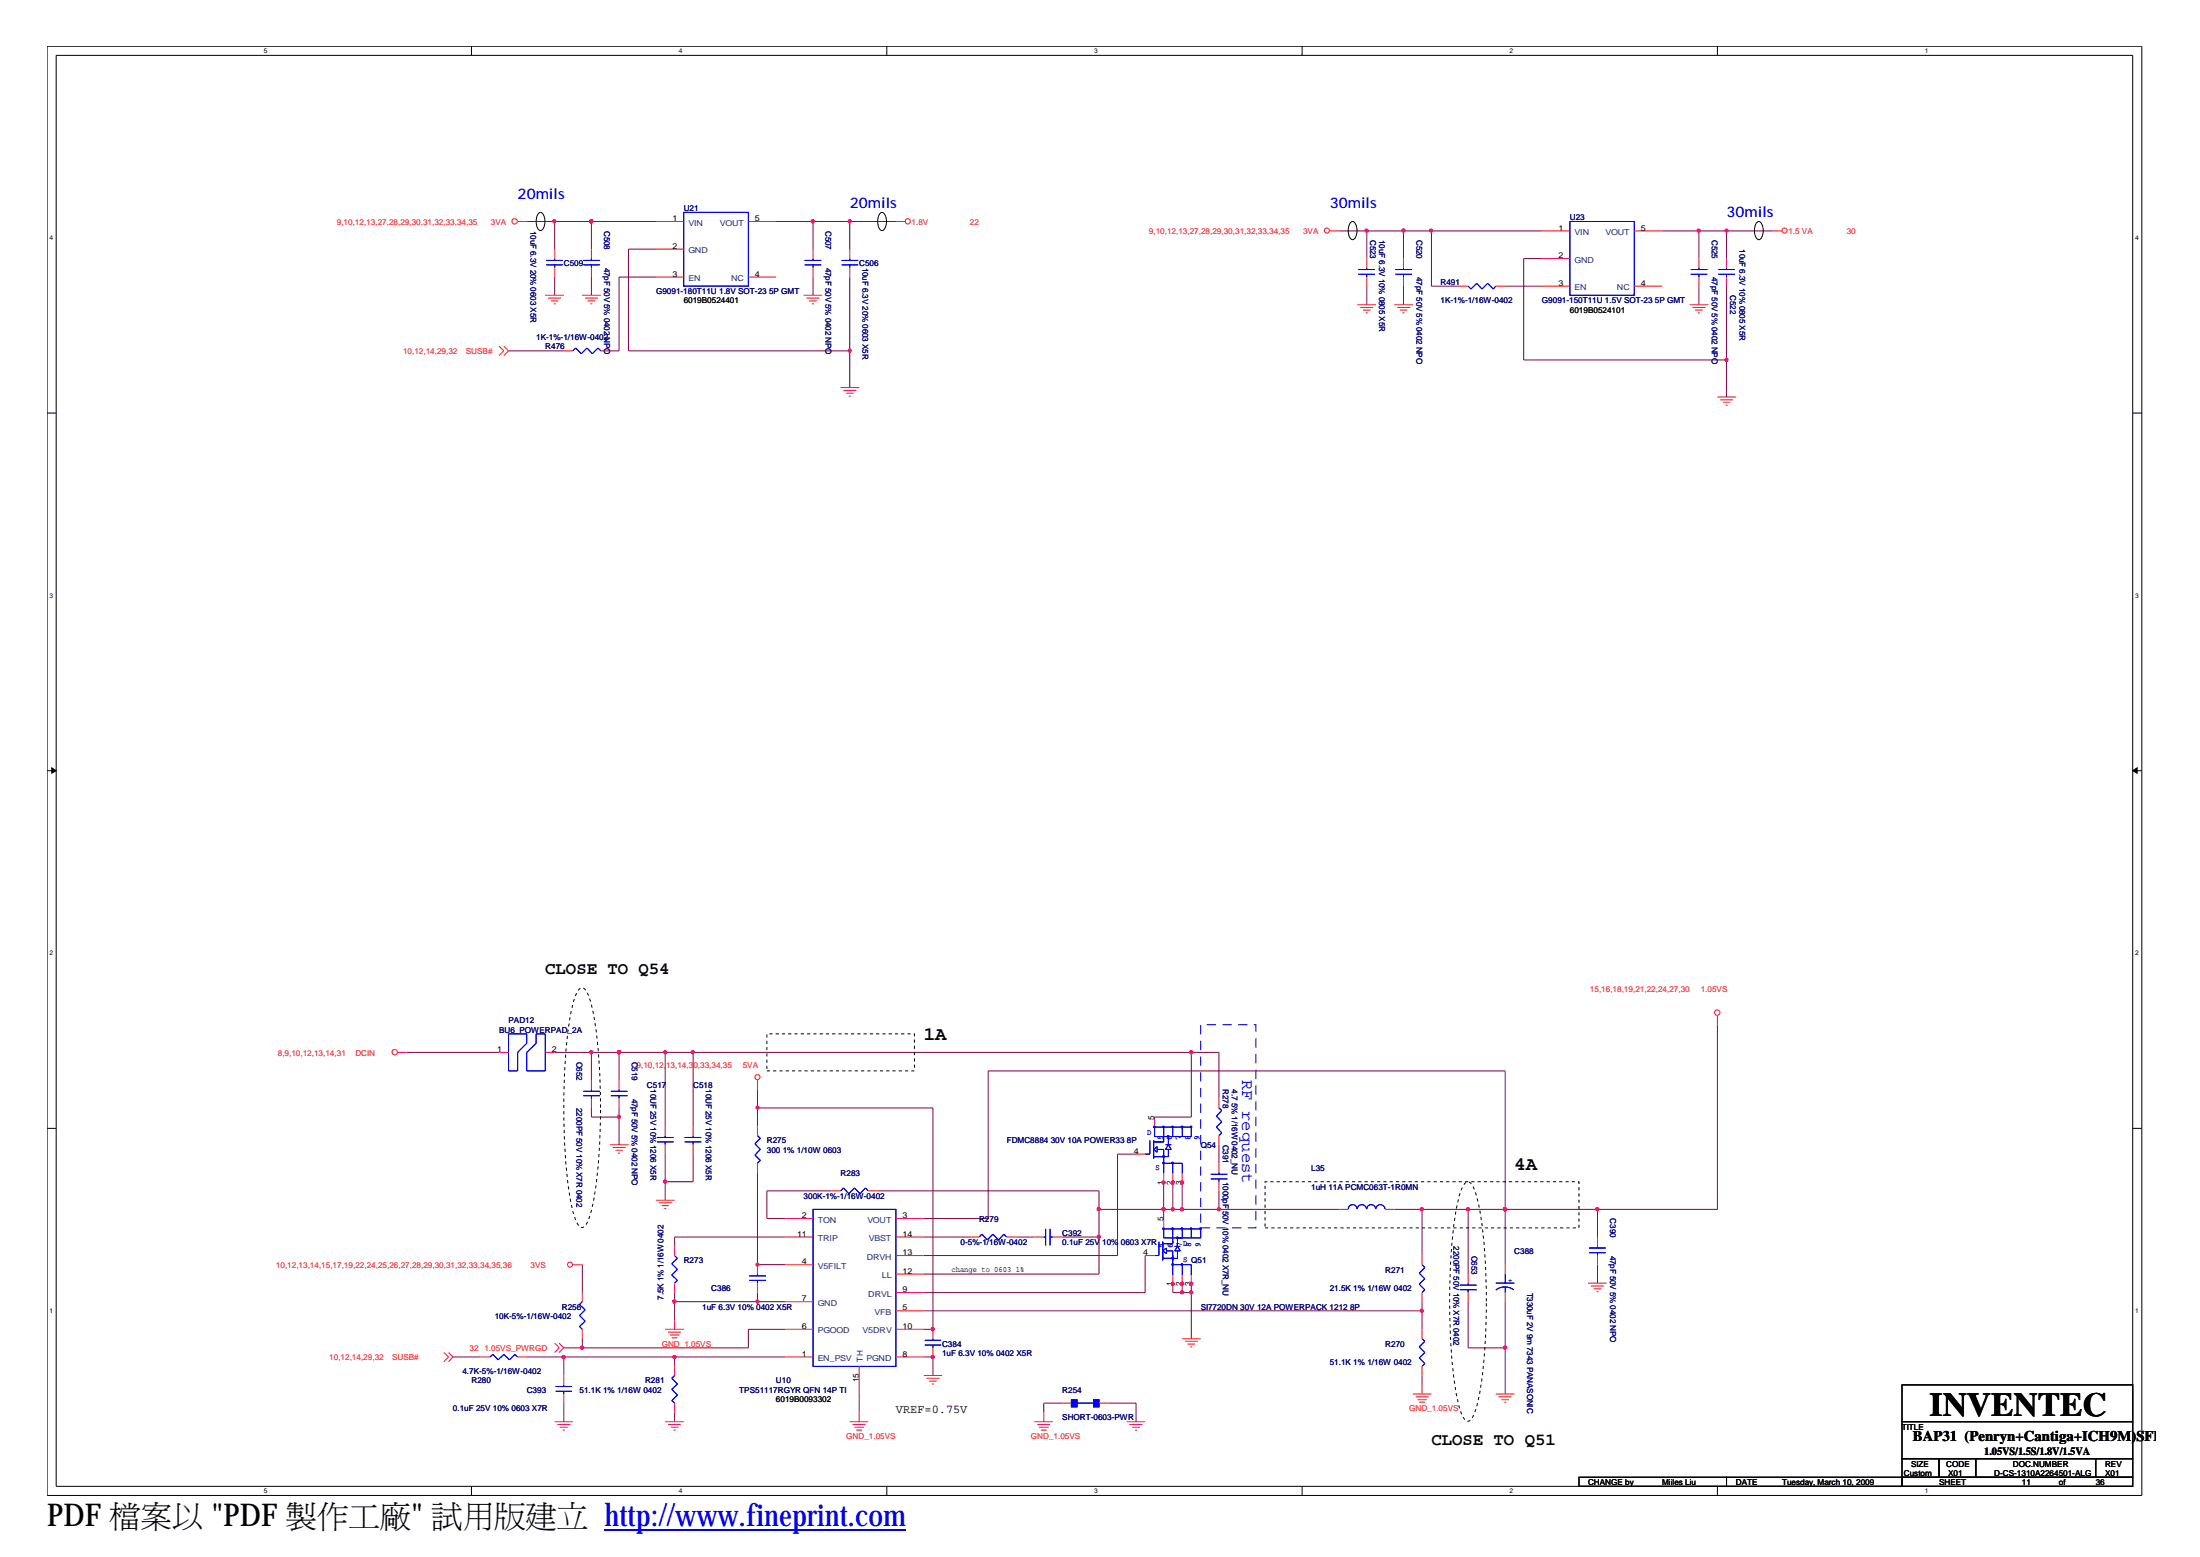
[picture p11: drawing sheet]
<svg xmlns="http://www.w3.org/2000/svg" width="297mm" height="210mm" viewBox="0 0 297 210" stroke-linecap="round" stroke-linejoin="round" font-family="sans-serif">
<g fill="none" stroke="#000" stroke-width=".13">
<path d="M6.3 6.2h282.5v195.4h-282.5zM7.6 7.5h280v192.9h-280zM63.6 6.2v1.3M119.6 6.2v1.3M175.6 6.2v1.3M231.6 6.2v1.3M72.7 28.7l.2-.1a1.15 1.15 0 0 1 .6 1.3 1.15 1.15 0 0 1-.6 1.2 1.09 1.09 0 0 1-.6-1.2l.1-.5zM118.7 28.7l.3-.1a1.15 1.15 0 0 1 .5 1.3 1.15 1.15 0 0 1-.5 1.2 1.09 1.09 0 0 1-.6-1.2v-.5zM182.2 30l.2-.1a1.15 1.15 0 0 1 .6 1.2 1.15 1.15 0 0 1-.6 1.2 1.09 1.09 0 0 1-.6-1.2l.1-.5zM237 30l.2-.1a1.15 1.15 0 0 1 .6 1.2 1.15 1.15 0 0 1-.6 1.2 1.09 1.09 0 0 1-.6-1.2v-.5zM6.3 55.7h1.3M287.6 55.7h1.2"/>
<path d="M6.3 103.9h1.3M287.6 103.9h1.2M6.3 152.1h1.3M287.6 152.1h1.2M212.9 199.2h19.9v1.2h-19.9zM232.8 199.2h23.7v1.2h-23.7zM256.5 186.7h31.1v5h-31.1zM256.5 196.7h5v2.5h-5zM256.5 199.2h31.1v1.2h-31.1zM256.5 191.7h31.1v5h-31.1zM261.5 196.7h4.9v2.5h-4.9zM266.4 196.7h16.2v2.5h-16.2z"/>
<path d="M282.6 196.7h5v2.5h-5zM63.6 200.4v1.2M119.6 200.4v1.2M175.6 200.4v1.2M231.6 200.4v1.2"/>
</g>
<g fill="#000" stroke="#000" stroke-width=".13">
<path d="M7 103.5l.6 .4-.6 .3z" fill-rule="evenodd"/>
<path d="M287.6 103.9l.6-.4v.7z" fill-rule="evenodd"/>
</g>
<g fill="none" stroke="#800040" stroke-width=".13">
<path d="M71 29.9h17.5M74.8 29.9v3.7M74.8 37.4v2.4M79.8 29.9v3.7M79.8 37.4v2.4M88.5 37.4h-5v9.9h-1.2M88.5 33.6h-3.7v13.7h29.8M104.6 29.9h16.2M109.6 29.9v3.7M109.6 37.4v2.4M114.6 29.9v3.7M114.6 37.4v14.9"/>
<path d="M180.6 31.1h27.3M184.3 31.1v3.8M184.3 38.6v2.5M189.3 31.1v3.8M189.3 38.6v2.5M193 31.1v7.5h3.8M203 38.6h4.9M207.9 34.9h-2.4v13.6h27.3M224.2 31.1h14.9M229.1 31.1v3.8M229.1 38.6v2.5M232.8 31.1v3.8"/>
<path d="M232.8 38.6v14.9M68.6 47.3h7.4M231.6 138.1v24.9h-43.6M54.9 141.9h12.4M74.8 141.9h89.6v6.2M79.8 149.4v1.2h3.7M79.8 141.9v3.7M83.5 141.9v3.7M83.5 149.4v4.9M89.7 141.9v9.9M89.7 155.6v6.2M93.5 141.9v9.9"/>
<path d="M93.5 155.6v3.7h-3.8M102.2 149.4h23.6v29.8h-1.2M102.2 146.9v4.9M102.2 158v12.5h3.7M153.2 155.6h-2.5v13.7h-26.1M156.9 159.3v5M158.2 159.3v3.7M159.4 159.3v3.7M160.7 141.9v8.7h-5M164.4 154.3v2.5M78.5 170.5v3.8M91 174.3v3.7"/>
<path d="M91 175.5h14.9M102.2 174.3v1.2M105.9 166.8h-14.9v1.2M105.9 179.2h-5v2.5h-24.9M112.1 160.5h-8.7v3.8h2.5M118.4 160.5h29.8v11.3h-23.6M124.6 176.7h67.2M124.6 166.8h6.2M124.6 164.3h8.7v-19.9h69.7v26.1M137 166.8h2.5M143.3 166.8h4.9M148.2 163h32.4"/>
<path d="M154.4 169.3v5h-29.8M158.2 173v1.3h2.5M159.4 173v1.3M160.7 173v7.5M164.4 160.5v2.5M191.8 163v6.3M191.8 175.5v3.7M198 175.5v6.2h5M198 163v8.8M203 175.5v12.4M215.4 163v3.8M215.4 170.5v2.5"/>
<path d="M61.1 182.9h3.7M71 182.9h34.9M76 182.9v2.5M76 189.2v2.5M78.5 180.5v1.2M91 182.9v1.3M91 190.4v1.3M115.9 187.9v2.5M124.6 182.9h1.2v2.5M143.3 189.2h-2.5v1.2M149.5 189.2h3.7v2.5M191.8 185.4v1.3"/>
</g>
<g fill="#f0f" stroke="#f0f" stroke-width=".13">
<path d="M79.6 29.7h.3l.1 .1-.1 .2-.2 .1-.1-.1z" fill-rule="evenodd"/>
<path d="M114.4 29.7h.3l.1 .1-.1 .2-.1 .1-.2-.1z" fill-rule="evenodd"/>
<path d="M160.5 174.1h.3l.1 .1-.1 .2h-.2h-.1z" fill-rule="evenodd"/>
<path d="M156.7 162.8h.4v.2v.2l-.2 .1-.2-.1z" fill-rule="evenodd"/>
<path d="M158 162.8h.3l.1 .2-.1 .2-.1 .1-.2-.1z" fill-rule="evenodd"/>
<path d="M90.8 182.8h.3l.1 .1-.1 .2h-.2h-.1z" fill-rule="evenodd"/>
<path d="M191.6 162.8h.3l.1 .2-.1 .2-.2 .1-.1-.1z" fill-rule="evenodd"/>
<path d="M125.6 182.8h.3l.1 .1-.1 .2h-.1h-.2z" fill-rule="evenodd"/>
<path d="M75.8 182.8h.4v.1v.2h-.2h-.2z" fill-rule="evenodd"/>
<path d="M148 166.6h.3l.1 .1-.1 .2-.1 .1-.2-.1z" fill-rule="evenodd"/>
<path d="M102 149.2h.3l.1 .1-.1 .2h-.1h-.2z" fill-rule="evenodd"/>
<path d="M102 170.3h.3l.1 .2-.1 .1-.1 .1-.2-.1z" fill-rule="evenodd"/>
<path d="M102 175.3h.3l.1 .1-.1 .2-.1 .1-.2-.1z" fill-rule="evenodd"/>
<path d="M191.6 176.6h.3l.1 .1-.1 .2h-.2h-.1z" fill-rule="evenodd"/>
<path d="M125.6 179h.3l.1 .2-.1 .1-.1 .1-.2-.1z" fill-rule="evenodd"/>
<path d="M160.5 141.7h.3l.1 .1-.1 .2-.2 .1-.1-.1z" fill-rule="evenodd"/>
<path d="M93.3 141.7h.3v.1v.2l-.2 .1-.1-.1z" fill-rule="evenodd"/>
<path d="M202.8 162.8h.3l.1 .2-.1 .2-.2 .1-.1-.1z" fill-rule="evenodd"/>
<path d="M148 162.8h.3l.1 .2-.1 .2-.1 .1-.2-.1z" fill-rule="evenodd"/>
<path d="M90.8 175.3h.3l.1 .1-.1 .2-.2 .1-.1-.1z" fill-rule="evenodd"/>
<path d="M89.6 141.7h.2l.1 .1-.1 .2-.1 .1-.1-.1z" fill-rule="evenodd"/>
<path d="M78.3 181.5h.4v.2v.1l-.2 .1-.2-.1z" fill-rule="evenodd"/>
<path d="M232.7 30.9h.3v.2v.1l-.2 .1-.1-.1z" fill-rule="evenodd"/>
<path d="M192.8 30.9h.3l.1 .2-.1 .1-.1 .1-.2-.1z" fill-rule="evenodd"/>
<path d="M189.1 30.9h.3l.1 .2-.1 .1-.1 .1-.2-.1z" fill-rule="evenodd"/>
<path d="M232.7 48.3h.3v.2v.2h-.2h-.1z" fill-rule="evenodd"/>
<path d="M164.2 162.8h.3l.1 .2-.1 .2-.1 .1-.2-.1z" fill-rule="evenodd"/>
<path d="M89.6 159.1h.2l.1 .2-.1 .1-.1 .1-.1-.1z" fill-rule="evenodd"/>
<path d="M202.8 162.8h.3l.1 .2-.1 .2-.2 .1-.1-.1z" fill-rule="evenodd"/>
<path d="M202.8 181.5h.3l.1 .2-.1 .1-.2 .1-.1-.1z" fill-rule="evenodd"/>
<path d="M114.4 47.1h.3l.1 .2-.1 .1-.1 .1-.2-.1z" fill-rule="evenodd"/>
<path d="M159.2 159.2h.4v.2v.2l-.2 .1-.2-.1z" fill-rule="evenodd"/>
<path d="M158 159.2h.3l.1 .2-.1 .2-.1 .1-.2-.1z" fill-rule="evenodd"/>
<path d="M156.7 159.2h.4v.2v.2l-.2 .1-.2-.1z" fill-rule="evenodd"/>
<path d="M79.6 141.7h.3l.1 .1-.1 .2-.2 .1-.1-.1z" fill-rule="evenodd"/>
<path d="M160.5 172.9h.3l.1 .2-.1 .1-.2 .1-.1-.1z" fill-rule="evenodd"/>
<path d="M159.2 172.9h.4v.2v.1l-.2 .1-.2-.1z" fill-rule="evenodd"/>
<path d="M159.2 174.1h.4v.1v.2h-.2h-.2z" fill-rule="evenodd"/>
<path d="M158 172.9h.3l.1 .2-.1 .1-.1 .1-.2-.1z" fill-rule="evenodd"/>
<path d="M79.6 29.7h.3l.1 .1-.1 .2-.2 .1-.1-.1z" fill-rule="evenodd"/>
<path d="M74.6 29.7h.3l.1 .1-.1 .2-.1 .1-.2-.1z" fill-rule="evenodd"/>
<path d="M109.4 29.7h.4l.1 .1-.1 .2-.2 .1-.2-.1z" fill-rule="evenodd"/>
<path d="M189.1 30.9h.3l.1 .2-.1 .1-.1 .1-.2-.1z" fill-rule="evenodd"/>
<path d="M184.1 30.9h.4v.2v.1l-.2 .1-.2-.1z" fill-rule="evenodd"/>
<path d="M228.9 30.9h.3l.1 .2-.1 .1-.1 .1-.2-.1z" fill-rule="evenodd"/>
<path d="M215.2 162.8h.4v.2v.2l-.2 .1-.2-.1z" fill-rule="evenodd"/>
<path d="M159.2 162.8h.4v.2v.2l-.2 .1-.2-.1z" fill-rule="evenodd"/>
<path d="M83.3 141.7h.3l.1 .1-.1 .2-.1 .1-.2-.1z" fill-rule="evenodd"/>
<path d="M83.3 150.4h.3l.1 .2-.1 .1-.1 .1-.2-.1z" fill-rule="evenodd"/>
<path d="M83.3 141.7h.3l.1 .1-.1 .2-.1 .1-.2-.1z" fill-rule="evenodd"/>
<path d="M83.3 141.7h.3l.1 .1-.1 .2-.1 .1-.2-.1z" fill-rule="evenodd"/>
<path d="M197.8 162.8h.3l.1 .2-.1 .2-.1 .1-.2-.1z" fill-rule="evenodd"/>
<path d="M79.6 29.7h.3l.1 .1-.1 .2-.2 .1-.1-.1z" fill-rule="evenodd"/>
<path d="M114.4 29.7h.3l.1 .1-.1 .2-.1 .1-.2-.1z" fill-rule="evenodd"/>
<path d="M160.5 174.1h.3l.1 .1-.1 .2h-.2h-.1z" fill-rule="evenodd"/>
<path d="M156.7 162.8h.4v.2v.2l-.2 .1-.2-.1z" fill-rule="evenodd"/>
<path d="M158 162.8h.3l.1 .2-.1 .2-.1 .1-.2-.1z" fill-rule="evenodd"/>
<path d="M90.8 182.8h.3l.1 .1-.1 .2h-.2h-.1z" fill-rule="evenodd"/>
<path d="M191.6 162.8h.3l.1 .2-.1 .2-.2 .1-.1-.1z" fill-rule="evenodd"/>
<path d="M125.6 182.8h.3l.1 .1-.1 .2h-.1h-.2z" fill-rule="evenodd"/>
<path d="M75.8 182.8h.4v.1v.2h-.2h-.2z" fill-rule="evenodd"/>
<path d="M148 166.6h.3l.1 .1-.1 .2-.1 .1-.2-.1z" fill-rule="evenodd"/>
<path d="M102 149.2h.3l.1 .1-.1 .2h-.1h-.2z" fill-rule="evenodd"/>
<path d="M102 170.3h.3l.1 .2-.1 .1-.1 .1-.2-.1z" fill-rule="evenodd"/>
<path d="M102 175.3h.3l.1 .1-.1 .2-.1 .1-.2-.1z" fill-rule="evenodd"/>
<path d="M191.6 176.6h.3l.1 .1-.1 .2h-.2h-.1z" fill-rule="evenodd"/>
<path d="M125.6 179h.3l.1 .2-.1 .1-.1 .1-.2-.1z" fill-rule="evenodd"/>
<path d="M160.5 141.7h.3l.1 .1-.1 .2-.2 .1-.1-.1z" fill-rule="evenodd"/>
<path d="M93.3 141.7h.3v.1v.2l-.2 .1-.1-.1z" fill-rule="evenodd"/>
<path d="M202.8 162.8h.3l.1 .2-.1 .2-.2 .1-.1-.1z" fill-rule="evenodd"/>
<path d="M148 162.8h.3l.1 .2-.1 .2-.1 .1-.2-.1z" fill-rule="evenodd"/>
<path d="M90.8 175.3h.3l.1 .1-.1 .2-.2 .1-.1-.1z" fill-rule="evenodd"/>
<path d="M89.6 141.7h.2l.1 .1-.1 .2-.1 .1-.1-.1z" fill-rule="evenodd"/>
<path d="M78.3 181.5h.4v.2v.1l-.2 .1-.2-.1z" fill-rule="evenodd"/>
<path d="M232.7 30.9h.3v.2v.1l-.2 .1-.1-.1z" fill-rule="evenodd"/>
<path d="M192.8 30.9h.3l.1 .2-.1 .1-.1 .1-.2-.1z" fill-rule="evenodd"/>
<path d="M189.1 30.9h.3l.1 .2-.1 .1-.1 .1-.2-.1z" fill-rule="evenodd"/>
<path d="M232.7 48.3h.3v.2v.2h-.2h-.1z" fill-rule="evenodd"/>
<path d="M164.2 162.8h.3l.1 .2-.1 .2-.1 .1-.2-.1z" fill-rule="evenodd"/>
<path d="M89.6 159.1h.2l.1 .2-.1 .1-.1 .1-.1-.1z" fill-rule="evenodd"/>
<path d="M202.8 162.8h.3l.1 .2-.1 .2-.2 .1-.1-.1z" fill-rule="evenodd"/>
<path d="M202.8 181.5h.3l.1 .2-.1 .1-.2 .1-.1-.1z" fill-rule="evenodd"/>
<path d="M114.4 47.1h.3l.1 .2-.1 .1-.1 .1-.2-.1z" fill-rule="evenodd"/>
<path d="M159.2 159.2h.4v.2v.2l-.2 .1-.2-.1z" fill-rule="evenodd"/>
<path d="M158 159.2h.3l.1 .2-.1 .2-.1 .1-.2-.1z" fill-rule="evenodd"/>
<path d="M156.7 159.2h.4v.2v.2l-.2 .1-.2-.1z" fill-rule="evenodd"/>
<path d="M79.6 141.7h.3l.1 .1-.1 .2-.2 .1-.1-.1z" fill-rule="evenodd"/>
<path d="M160.5 172.9h.3l.1 .2-.1 .1-.2 .1-.1-.1z" fill-rule="evenodd"/>
<path d="M159.2 172.9h.4v.2v.1l-.2 .1-.2-.1z" fill-rule="evenodd"/>
<path d="M159.2 174.1h.4v.1v.2h-.2h-.2z" fill-rule="evenodd"/>
<path d="M158 172.9h.3l.1 .2-.1 .1-.1 .1-.2-.1z" fill-rule="evenodd"/>
<path d="M79.6 29.7h.3l.1 .1-.1 .2-.2 .1-.1-.1z" fill-rule="evenodd"/>
<path d="M74.6 29.7h.3l.1 .1-.1 .2-.1 .1-.2-.1z" fill-rule="evenodd"/>
<path d="M109.4 29.7h.4l.1 .1-.1 .2-.2 .1-.2-.1z" fill-rule="evenodd"/>
<path d="M189.1 30.9h.3l.1 .2-.1 .1-.1 .1-.2-.1z" fill-rule="evenodd"/>
<path d="M184.1 30.9h.4v.2v.1l-.2 .1-.2-.1z" fill-rule="evenodd"/>
<path d="M228.9 30.9h.3l.1 .2-.1 .1-.1 .1-.2-.1z" fill-rule="evenodd"/>
<path d="M215.2 162.8h.4v.2v.2l-.2 .1-.2-.1z" fill-rule="evenodd"/>
<path d="M159.2 162.8h.4v.2v.2l-.2 .1-.2-.1z" fill-rule="evenodd"/>
<path d="M83.3 141.7h.3l.1 .1-.1 .2-.1 .1-.2-.1z" fill-rule="evenodd"/>
<path d="M83.3 150.4h.3l.1 .2-.1 .1-.1 .1-.2-.1z" fill-rule="evenodd"/>
<path d="M83.3 141.7h.3l.1 .1-.1 .2-.1 .1-.2-.1z" fill-rule="evenodd"/>
<path d="M83.3 141.7h.3l.1 .1-.1 .2-.1 .1-.2-.1z" fill-rule="evenodd"/>
<path d="M197.8 162.8h.3l.1 .2-.1 .2-.1 .1-.2-.1z" fill-rule="evenodd"/>
</g>
<g fill="none" stroke="#f00" stroke-width=".13">
<path d="M69.8 29.9h1.2M73.5 39.8h2.5M74.8 33.6v1.3M74.8 36.1v1.3M78.5 39.8h2.5M79.8 33.6v1.3M79.8 36.1v1.3M88.5 29.9h3.7M88.5 33.6h3.7M88.5 37.4h3.7M100.9 29.9h3.7M100.9 37.4h3.7"/>
<path d="M108.4 39.8h2.5M109.6 33.6v1.3M109.6 36.1v1.3M114.6 33.6v1.3M114.6 36.1v1.3M120.8 29.9h1.3M179.3 31.1h1.3M184.3 34.9v1.2M184.3 37.4v1.2M189.3 34.9v1.2M189.3 37.4v1.2M196.8 38.6h1.2"/>
<path d="M201.7 38.6h1.3M207.9 31.1h3.8M207.9 38.6h3.8M207.9 34.9h3.8M220.4 31.1h3.8M220.4 38.6h3.8M229.1 34.9v1.2M229.1 37.4v1.2M232.8 34.9v1.2M232.8 37.4v1.2M239.1 31.1h1.2M67.3 46.7l.6 .6-.6 .6"/>
<path d="M67.9 46.7l.7 .6-.7 .6M73.9 40.2h1.7M74.3 40.6h1M74.7 41h.2M76 47.3h1.3M78.9 40.2h1.7M79.2 40.6h1.1M79.6 41h.3M81 47.3h1.3M108.8 40.2h1.7M109.1 40.6h1.1M109.5 41h.3"/>
<path d="M113.4 52.3h2.5M113.7 52.6h1.8M114.1 53h1M114.5 53.4h.2M183 41.1h2.5M183.4 41.5h1.8M183.8 41.8h1M184.2 42.2h.2M188 41.1h2.5M188.4 41.5h1.8M188.8 41.8h1M189.1 42.2h.3"/>
<path d="M227.9 41.1h2.5M228.3 41.5h1.7M228.6 41.8h1M229 42.2h.2M231.6 53.5h2.5M232 53.9h1.7M232.4 54.2h.9M232.7 54.6h.3M231.6 136.9v1.2M53.6 141.9h1.3M67.3 141.9h1.3M73.5 141.9h1.3"/>
<path d="M79.8 145.6v1.3M79.8 148.1v1.3M82.3 154.3h2.5M82.6 154.7h1.8M83 155.1h1M83.4 155.5h.2M83.5 145.6v1.3M83.5 148.1v1.3M89.7 151.8v1.3M89.7 154.3v1.3M93.5 151.8v1.3M93.5 154.3v1.3"/>
<path d="M102.2 145.6v1.3M102.2 151.8v1.3M102.2 156.8v1.2M153.2 155.6h1.2M155.7 150.6v1.2M156.9 158.2v1.2M158.2 158.2v1.2M159.4 158.2v1.2M164.4 148.1v1.3M164.4 153.1v1.2M164.4 156.8v1.2M164.4 159.3v1.2"/>
<path d="M77.3 170.5h1.2M78.5 174.3v1.2M78.5 179.2v1.3M88.5 161.8h2.5M88.9 162.2h1.7M89.2 162.5h1M89.6 162.9h.2M89.7 179.2h2.5M90.1 179.6h1.7M90.3 180h1.3M91 168v1.3M91 173v1.3"/>
<path d="M91 178v1.2M102.2 170.5v1.3M102.2 173v1.3M105.9 170.5h3.7M105.9 179.2h3.7M105.9 175.5h3.7M105.9 164.3h3.7M105.9 166.8h3.7M112.1 160.5h1.3M117.1 160.5h1.3M120.8 179.2h3.8M120.8 169.3h3.8"/>
<path d="M120.8 174.3h3.8M120.8 164.3h3.8M120.8 176.7h3.8M120.8 166.8h3.8M120.8 171.8h3.8M125.8 179.2v1.3M130.8 166.8h1.2M135.8 166.8h1.2M139.5 166.8h1.3M142 166.8h1.3M154.4 169.3h1.3M156.9 164.3v1.2"/>
<path d="M158.2 171.9v1.2M159.4 171.9v1.2M160.7 171.9v1.2M180.6 163h1.2M186.8 163h1.2M191.8 169.3v1.2M191.8 174.3v1.2M191.8 179.2v1.3M198 171.8v1.2M198 174.3v1.2M203 170.5v1.3M203 174.3v1.2"/>
<path d="M214.2 173h2.5M214.5 173.4h1.8M214.9 173.8h1M215.3 174.1h.3M215.4 166.8v1.2M215.4 169.3v1.2M59.9 182.3l.6 .6-.6 .7M60.5 182.3l.6 .6-.6 .7M64.8 182.9h1.3M69.8 182.9h1.2M74.8 191.7h2.5M74.8 181.1l.6 .6-.6 .6"/>
<path d="M75.1 192h1.8M75.4 181.1l.6 .6-.6 .6M75.5 192.4h1M75.9 192.8h.3M76 185.4v1.3M76 187.9v1.3M89.7 191.7h2.5M90.1 192h1.7M90.5 192.4h1M90.6 180.4h.8M90.8 192.8h.3M91 184.2v1.2"/>
<path d="M91 189.2v1.2M105.9 182.9h3.7M114.6 191.7h2.5M115 192h1.7M115.2 192.4h1.3M115.5 192.8h.7M115.9 184.2v3.7M115.9 190.4v1.3M120.8 182.9h3.8M124.6 185.4h2.4M124.9 185.8h1.8M125.3 186.2h1"/>
<path d="M125.7 186.6h.2M125.8 181.7v1.2M139.5 191.7h2.5M139.9 192h1.7M140.1 192.4h1.3M140.4 192.8h.7M140.8 190.4v1.3M143.3 189.2h1.2M148.2 189.2h1.3M151.9 191.7h2.5M152.3 192h1.8M152.7 192.4h1"/>
<path d="M153.1 192.8h.2M159.4 180.5h2.5M159.8 180.8h1.7M160.1 181.2h1.1M160.5 181.6h.3M190.5 187.9h2.5M190.9 188.3h1.8M191.2 188.7h1.2M191.4 189h.8M191.8 184.2v1.2M191.8 186.7v1.2M201.7 187.9h2.5"/>
<path d="M202.1 188.3h1.7M202.5 188.7h1M202.9 189h.2"/>
<circle cx="69.4" cy="29.8" r=".37"/>
<circle cx="122.4" cy="29.8" r=".35"/>
<circle cx="178.9" cy="31.1" r=".34"/>
<circle cx="240.7" cy="31.1" r=".34"/>
<circle cx="231.6" cy="136.5" r=".37"/>
<circle cx="53.2" cy="141.8" r=".37"/>
<circle cx="102.1" cy="145.2" r=".34"/>
<circle cx="76.9" cy="170.5" r=".34"/>
</g>
<path d="M78.2 133.3l.3-.1 .3 .1a5.7 5.7 0 0 1 1.1 2.7 82.9 82.9 0 0 1 .6 22.5 19.6 19.6 0 0 1-1.4 6.5l-.3 .4-.3 .1-.3-.1a5.7 5.7 0 0 1-1.1-2.8 85.2 85.2 0 0 1-.6-22.5 19.5 19.5 0 0 1 1.4-6.5zM103.4 139.4h19.9v5h-19.9zM170.6 159.3h42.3v6.2h-42.3zM197.6 159.4l.4-.1 .3 .1a5.7 5.7 0 0 1 1.1 2.8 82.7 82.7 0 0 1 .6 22.5 19.4 19.4 0 0 1-1.4 6.4l-.3 .4-.3 .1-.4-.1a5.7 5.7 0 0 1-1.1-2.8 85.2 85.2 0 0 1-.6-22.5 19.3 19.3 0 0 1 1.4-6.4z" fill="none" stroke="#000" stroke-width=".13" stroke-dasharray=".4" stroke-linecap="butt"/>
<path d="M161.9 138.1h7.5v27.4h-7.5z" fill="none" stroke="#00f" stroke-width=".13" stroke-dasharray="1.3 .8" stroke-linecap="butt"/>
<g fill="none" stroke="#00f" stroke-width=".13">
<path d="M73.7 35.7h2.2M73.7 35.1h2.2M74.8 34.9v.2M74.8 35.7v.4M78.7 35.7h2.2M78.7 35.1h2.2M79.8 34.9v.2M79.8 35.7v.4M92.2 28.6h8.7v10h-8.7zM108.5 35.7h2.2M108.5 35.1h2.2M109.6 34.9v.2"/>
<path d="M109.6 35.7v.4M113.5 35.7h2.2M113.5 35.1h2.2M114.6 34.9v.2M114.6 35.7v.4M183.2 37h2.2M183.2 36.3h2.2M184.3 36.1v.2M184.3 37v.4M188.2 37h2.2M188.2 36.3h2.2M189.3 36.1v.2"/>
<path d="M189.3 37v.4M198 38.6l.4 .4 .7-.8 .8 .8 .7-.8 .8 .8 .3-.4M211.7 29.9h8.7v9.9h-8.7zM228 37h2.3M228 36.3h2.3M229.1 36.1v.2M229.1 37v.4M231.7 37h2.3M231.7 36.3h2.3M232.8 36.1v.2M232.8 37v.4M77.3 47.3l.3-.4 .8 .8 .8-.8 .7 .8 .7-.8 .4 .4"/>
<path d="M68.6 139.4h2.4v1.2l-1.2 1.3v2.5h-1.2zM72.3 139.4h1.2v5h-2.5v-2.5l1.3-1.3zM78.7 147.7h2.2M78.7 147.1h2.2M79.8 146.9v.2M79.8 147.7v.4M82.4 147.7h2.2M82.4 147.1h2.2M83.5 146.9v.2M83.5 147.7v.4M88.6 153.9h2.2M88.6 153.3h2.2"/>
<path d="M89.7 153.1v.2M89.7 153.9v.4M92.3 153.9h2.3M92.3 153.3h2.3M93.5 153.1v.2M93.5 153.9v.4M102.2 153.1l.3 .4-.7 .7 .7 .8-.7 .7 .7 .7-.3 .4M155.1 153.7v1.9h-.7M155.6 153.7v2.5M155.6 155l.4-.4v.7zM155.7 151.9h5v1.3h-5zM156 155h.9v3.2"/>
<path d="M156.9 151.9v2h-1.3M156.9 156.8h2.5v1.4M157.2 154.3h.7M157.6 155v.9h-2M157.6 153.2v1.1M157.6 154.3l.3 .7h-.7zM158.2 151.9v1.3M158.2 156.8v1.4M159.4 151.9v1.3M163.3 158.9h2.2M163.3 158.3h2.2M164.4 149.4l.4 .3-.8 .8 .8 .7-.8 .7 .8 .8-.4 .4"/>
<path d="M164.4 158v.3M164.4 158.9v.4M78.5 175.5l-.4 .4 .8 .7-.8 .7 .8 .8-.8 .7 .4 .4M91 169.3l.4 .3-.8 .8 .8 .7-.8 .8 .8 .7-.4 .4M101 172.6h2.3M101 172h2.3M102.2 171.8v.2M102.2 172.6v.4M109.6 163h11.2v21.2h-11.2zM113.4 160.5l.3-.3 .8 .7 .7-.7 .8 .7 .7-.7 .4 .3M132 166.8l.4-.4 .7 .7 .8-.7 .8 .7 .7-.7 .4 .4M140.8 166.8h.2"/>
<path d="M141 165.7v2.2M141.6 166.8h.4M141.6 165.7v2.2M156.3 167.4v1.9h-.6M156.8 167.4v2.5M156.8 168.6l.5-.4v.8zM156.9 165.7h5v1.2h-5zM157.3 168.6h.9v3.3M158.2 165.7v2h-1.4M158.2 170.5h2.5v1.4M158.4 168h.8M158.8 168.6v1h-2"/>
<path d="M158.8 166.9v1.1M158.8 168l.4 .6h-.8zM159.4 165.7v1.2M159.4 170.5v1.4M160.7 165.7v1.2M181.8 163a.59 .59 0 0 1 .6-.6 .59 .59 0 0 1 .6 .6M183 163a.61 .61 0 0 1 .7-.6 .61 .61 0 0 1 .6 .6M184.3 163a.59 .59 0 0 1 .6-.6 .59 .59 0 0 1 .6 .6M185.5 163a.61 .61 0 0 1 .7-.6 .61 .61 0 0 1 .6 .6M191.8 170.5l.4 .4-.8 .7 .8 .8-.8 .7 .8 .8-.4 .4M196.9 173.9h2.2M196.9 173.2h2.2"/>
<path d="M198 173v.2M198 173.9v.4M201.7 173h2.5M203 171.8v1.2M203 173.5v.8M204.1 173.9a2.01 2.01 0 0 0-2.4 0M214.3 168.9h2.2M214.3 168.2h2.2M215.4 168v.2M215.4 168.9v.4M66.1 182.9l.4-.3 .7 .7 .7-.7 .8 .7 .7-.7 .4 .3M74.9 187.6h2.2"/>
<path d="M74.9 186.9h2.2M76 186.7v.2M76 187.6v.3M91 185.4l-.4 .4 .8 .8-.8 .7 .8 .8-.8 .7 .4 .4M124.7 181.3h2.2M124.7 180.7h2.2M125.8 180.5v.2M125.8 181.3v.4M145.2 189v.2h2.3M191.8 180.5l.4 .3-.8 .8 .8 .7-.8 .8 .8 .7-.4 .4"/>
</g>
<g fill="#00f" stroke="#00f" stroke-width=".13">
<path d="M158.1 170.4h.1v.1h-.1z" fill-rule="evenodd"/>
<path d="M158.1 169.5h.1v.2h-.1z" fill-rule="evenodd"/>
<path d="M158.7 166.8h.1v.1h-.1z" fill-rule="evenodd"/>
<path d="M159.3 170.4h.2v.1h-.2z" fill-rule="evenodd"/>
<path d="M161.8 165.6h.2v.1h-.2z" fill-rule="evenodd"/>
<path d="M160.6 165.6h.1v.1h-.1z" fill-rule="evenodd"/>
<path d="M159.3 165.6h.2v.1h-.2z" fill-rule="evenodd"/>
<path d="M158.1 165.6h.1v.1h-.1z" fill-rule="evenodd"/>
<path d="M156.8 165.6h.2v.1h-.2z" fill-rule="evenodd"/>
<path d="M158.1 170.4h.1v.1h-.1z" fill-rule="evenodd"/>
<path d="M158.1 169.5h.1v.2h-.1z" fill-rule="evenodd"/>
<path d="M158.7 166.8h.1v.1h-.1z" fill-rule="evenodd"/>
<path d="M159.3 170.4h.2v.1h-.2z" fill-rule="evenodd"/>
<path d="M161.8 165.6h.2v.1h-.2z" fill-rule="evenodd"/>
<path d="M160.6 165.6h.1v.1h-.1z" fill-rule="evenodd"/>
<path d="M159.3 165.6h.2v.1h-.2z" fill-rule="evenodd"/>
<path d="M158.1 165.6h.1v.1h-.1z" fill-rule="evenodd"/>
<path d="M156.8 165.6h.2v.1h-.2z" fill-rule="evenodd"/>
<path d="M144.5 188.7h.7v1h-.7z" fill-rule="evenodd"/>
<path d="M147.5 188.7h.7v1h-.7z" fill-rule="evenodd"/>
<path d="M144.5 188.7h.7v1h-.7z" fill-rule="evenodd"/>
<path d="M147.5 188.7h.7v1h-.7z" fill-rule="evenodd"/>
<path d="M156.8 156.7h.2v.2h-.2z" fill-rule="evenodd"/>
<path d="M156.8 155.8h.2v.2h-.2z" fill-rule="evenodd"/>
<path d="M157.5 153.1h.1v.2h-.1z" fill-rule="evenodd"/>
<path d="M158.1 156.7h.1v.2h-.1z" fill-rule="evenodd"/>
<path d="M160.6 151.8h.1v.2h-.1z" fill-rule="evenodd"/>
<path d="M159.3 151.8h.2v.2h-.2z" fill-rule="evenodd"/>
<path d="M158.1 151.8h.1v.2h-.1z" fill-rule="evenodd"/>
<path d="M156.8 151.8h.2v.2h-.2z" fill-rule="evenodd"/>
<path d="M155.6 151.8h.1v.2h-.1z" fill-rule="evenodd"/>
<path d="M156.8 156.7h.2v.2h-.2z" fill-rule="evenodd"/>
<path d="M156.8 155.8h.2v.2h-.2z" fill-rule="evenodd"/>
<path d="M157.5 153.1h.1v.2h-.1z" fill-rule="evenodd"/>
<path d="M158.1 156.7h.1v.2h-.1z" fill-rule="evenodd"/>
<path d="M160.6 151.8h.1v.2h-.1z" fill-rule="evenodd"/>
<path d="M159.3 151.8h.2v.2h-.2z" fill-rule="evenodd"/>
<path d="M158.1 151.8h.1v.2h-.1z" fill-rule="evenodd"/>
<path d="M156.8 151.8h.2v.2h-.2z" fill-rule="evenodd"/>
<path d="M155.6 151.8h.1v.2h-.1z" fill-rule="evenodd"/>
</g>
<path d="M81.5 206.2h40.7" fill="none" stroke="#00f" stroke-width=".21"/>
<text font-size="4.5" x="260.2" y="190.9">INVENTEC</text>
<g font-size="4.2">
<text x="6.3" y="205.7">PDF 檔</text>
<text x="19" y="205.7">案</text>
<text x="23.2" y="205.7">以製&quot; 試立</text>
<text x="28.5" y="205.7">&quot;PDF</text>
<text x="42.8" y="205.7">作</text>
<text x="47" y="205.7">工用</text>
<text x="51.2" y="205.7">廠版</text>
<text x="70.9" y="205.7">建</text>
</g>
<text font-size="4.2" fill="#00f" x="81.5" y="205.7">http://www.fineprint.com</text>
<g font-size="2.6">
<text x="124.6" y="140.3">1A</text>
<text x="204.2" y="157.7">4A</text>
</g>
<g font-size="2.3">
<text x="73.5" y="131.3">CLOSE TO Q54</text>
<text x="193" y="194.8">CLOSE TO Q51</text>
</g>
<text font-size="2.3" fill="#00f" x="167.5" y="145.6" transform="rotate(90 167.5 145.6)">RF request</text>
<g font-size="2" fill="#00f">
<text x="69.8" y="26.9">20mils</text>
<text x="114.6" y="28.1">20mils</text>
<text x="179.3" y="28.1">30mils</text>
<text x="232.8" y="29.3">30mils</text>
</g>
<text font-size="2" x="258" y="194.2">BAP31 (Penryn+Cantiga+ICH9M)SFF</text>
<text font-size="1.6" x="120.8" y="190.4">VREF=0.75V</text>
<text font-size="1.5" x="267.6" y="196.1">1.05VS/1.5S/1.8V/1.5VA</text>
<g font-size="1.1">
<text x="90.7" y="29.8">1</text>
<text x="101.8" y="29.8">5</text>
<text x="90.7" y="33.5">2</text>
<text x="210.2" y="31.1">1</text>
<text x="210.2" y="34.8">2</text>
<text x="221.3" y="31.1">5</text>
<text x="90.7" y="37.3">3</text>
<text x="92.2" y="40.9">6019B0524401</text>
<text x="101.8" y="37.3">4</text>
<text x="210.2" y="38.5">3</text>
<text x="221.3" y="38.5">4</text>
<text x="211.7" y="42.1">6019B0524101</text>
<text x="67.1" y="141.8">1</text>
<text x="74.4" y="141.8">2</text>
<text x="152.9" y="155.5">4</text>
<text x="155.7" y="150.9" transform="rotate(-90 155.7 150.9)">5</text>
<text x="156.9" y="159.7" transform="rotate(-90 156.9 159.7)">1</text>
<text x="158.1" y="159.7" transform="rotate(-90 158.1 159.7)">2</text>
<text x="159.4" y="159.7" transform="rotate(-90 159.4 159.7)">3</text>
<text x="107.5" y="166.7">11</text>
<text x="108.1" y="164.2">2</text>
<text x="121.7" y="164.2">3</text>
<text x="121.7" y="166.7">14</text>
<text x="156.9" y="164.6" transform="rotate(-90 156.9 164.6)">5</text>
<text x="108.1" y="170.4">4</text>
<text x="121.7" y="169.2">13</text>
<text x="121.7" y="171.7">12</text>
<text x="128.3" y="171.4">change to 0603 1%</text>
<text x="154.2" y="169.2">4</text>
<text x="158.1" y="173.4" transform="rotate(-90 158.1 173.4)">1</text>
<text x="159.4" y="173.4" transform="rotate(-90 159.4 173.4)">2</text>
<text x="160.6" y="173.4" transform="rotate(-90 160.6 173.4)">3</text>
<text x="108.1" y="175.4">7</text>
<text x="108.1" y="179.2">6</text>
<text x="121.7" y="174.2">9</text>
<text x="121.7" y="176.7">5</text>
<text x="121.7" y="179.2">10</text>
<text x="108.1" y="182.9">1</text>
<text x="121.7" y="182.9">8</text>
<text x="104.6" y="189">6019B0093302</text>
<text x="115.8" y="186.4" transform="rotate(-90 115.8 186.4)">15</text>
<text x="256.5" y="192.7">TITLE</text>
<text x="257.7" y="197.7">SIZE</text>
<text x="262.5" y="197.7">CODE</text>
<text x="271.4" y="197.7">DOC.NUMBER</text>
<text x="283.9" y="197.7">REV</text>
<text x="214.2" y="200.2">CHANGE by</text>
<text x="224.2" y="200.2">Miiles Liu</text>
<text x="234.1" y="200.2">DATE</text>
<text x="240.3" y="200.2">Tuesday, March 10, 2009</text>
<text x="256.8" y="198.9">Custom</text>
<text x="261.5" y="200.2">SHEET</text>
<text x="262.7" y="198.9">X01</text>
<text x="268.9" y="198.9">D-CS-1310A2264501-ALG</text>
<text x="272.7" y="200.2">11</text>
<text x="277.7" y="200.2">of</text>
<text x="282.6" y="200.2">36</text>
<text x="283.9" y="198.9">X01</text>
</g>
<g font-size="1.1" fill="#000080">
<text x="92.2" y="28.4">U21</text>
<text x="211.7" y="29.7">U23</text>
<text x="71.5" y="31.1" transform="rotate(90 71.5 31.1)">10uF 6.3V 20% 0603 X5R</text>
<text x="76" y="35.9">C509</text>
<text x="81.5" y="31.1" transform="rotate(90 81.5 31.1)">C508</text>
<text x="111.3" y="31.1" transform="rotate(90 111.3 31.1)">C507</text>
<text x="115.9" y="35.9">C506</text>
<text x="184.8" y="32.4" transform="rotate(90 184.8 32.4)">C523</text>
<text x="186" y="32.4" transform="rotate(90 186 32.4)">10uF 6.3V 10% 0805 X5R</text>
<text x="191" y="32.4" transform="rotate(90 191 32.4)">C520</text>
<text x="230.8" y="32.4" transform="rotate(90 230.8 32.4)">C525</text>
<text x="234.6" y="33.6" transform="rotate(90 234.6 33.6)">10uF 6.3V 10% 0805 X5R</text>
<text x="81.5" y="36.1" transform="rotate(90 81.5 36.1)">47pF 50V 5% 0402 NPO</text>
<text x="88.5" y="39.6">G9091-180T11U 1.8V SOT-23 5P GMT</text>
<text x="111.3" y="36.1" transform="rotate(90 111.3 36.1)">47pF 50V 5% 0402 NPO</text>
<text x="116.3" y="36.1" transform="rotate(90 116.3 36.1)">10uF 6.3V 20% 0603 X5R</text>
<text x="191" y="37.4" transform="rotate(90 191 37.4)">47pF 50V 5% 0402 NPO</text>
<text x="194.3" y="38.4">R491</text>
<text x="194.3" y="40.9">1K-1%-1/16W-0402</text>
<text x="207.9" y="40.9">G9091-150T11U 1.5V SOT-23 5P GMT</text>
<text x="230.8" y="37.4" transform="rotate(90 230.8 37.4)">47pF 50V 5% 0402 NPO</text>
<text x="233.3" y="39.8" transform="rotate(90 233.3 39.8)">C522</text>
<text x="72.3" y="45.9">1K-1%-1/16W-0402</text>
<text x="73.5" y="47.1">R476</text>
<text x="68.6" y="138">PAD12</text>
<text x="67.3" y="139.2">BU6_POWERPAD_2A</text>
<text x="77.8" y="143.1" transform="rotate(90 77.8 143.1)">C652</text>
<text x="85.2" y="143.1" transform="rotate(90 85.2 143.1)">C519</text>
<text x="77.8" y="149.4" transform="rotate(90 77.8 149.4)">2200PF 50V 10% X7R 0402</text>
<text x="85.2" y="148.1" transform="rotate(90 85.2 148.1)">47pF 50V 5% 0402 NPO</text>
<text x="87.2" y="146.7">C517</text>
<text x="87.7" y="146.9" transform="rotate(90 87.7 146.9)">10UF 25V 10% 1206 X5R</text>
<text x="93.5" y="146.7">C518</text>
<text x="95.2" y="146.9" transform="rotate(90 95.2 146.9)">10UF 25V 10% 1206 X5R</text>
<text x="164.9" y="146.9" transform="rotate(90 164.9 146.9)">R278</text>
<text x="166.1" y="146.9" transform="rotate(90 166.1 146.9)">4.7</text>
<text x="166.1" y="148.6" transform="rotate(90 166.1 148.6)">5% 1/16W 0402_NU</text>
<text x="103.4" y="154.1">R275</text>
<text x="103.4" y="155.4">300 1% 1/10W 0603</text>
<text x="135.8" y="154.1">FDMC8884 30V 10A POWER33 8P</text>
<text x="161.9" y="154.8">Q54</text>
<text x="164.9" y="154.3" transform="rotate(90 164.9 154.3)">C391</text>
<text x="108.4" y="161.6">300K-1%-1/16W-0402</text>
<text x="113.4" y="158.5">R283</text>
<text x="164.9" y="159.3" transform="rotate(90 164.9 159.3)">1000pF</text>
<text x="176.8" y="157.9">L35</text>
<text x="176.8" y="160.4">1uH 11A PCMC063T-1R0MN</text>
<text x="129.5" y="167.8">0-5%-1/16W-0402</text>
<text x="132" y="164.7">R279</text>
<text x="143.3" y="166.6">C392</text>
<text x="143.3" y="167.8">0.1uF 25V 10% 0603 X7R</text>
<text x="164.9" y="163.2" transform="rotate(90 164.9 163.2)">50V 10% 0402 X7R_NU</text>
<text x="217.1" y="164.3" transform="rotate(90 217.1 164.3)">C390</text>
<text x="92.2" y="170.3">R273</text>
<text x="186.8" y="171.5">R271</text>
<text x="196" y="168" transform="rotate(90 196 168)">2200PF 50V 10% X7R 0402</text>
<text x="198.5" y="169.3" transform="rotate(90 198.5 169.3)">C653</text>
<text x="204.2" y="169.1">C388</text>
<text x="217.1" y="169.3" transform="rotate(90 217.1 169.3)">47pF 50V 5% 0402 NPO</text>
<text x="66.7" y="177.8">10K-5%-1/16W-0402</text>
<text x="75.8" y="176.5">R256</text>
<text x="89.5" y="175.2" transform="rotate(-90 89.5 175.2)">7.5K 1% 1/16W 0402</text>
<text x="94.7" y="176.5">1uF 6.3V 10% 0402 X5R</text>
<text x="95.9" y="174">C386</text>
<text x="161.9" y="176.5">SI7720DN 30V 12A POWERPACK 1212 8P</text>
<text x="179.3" y="174">21.5K 1% 1/16W 0402</text>
<text x="206" y="174.3" transform="rotate(90 206 174.3)">T330uF 2V 9m 7343 PANASONIC</text>
<text x="62.4" y="185.3">4.7K-5%-1/16W-0402</text>
<text x="127" y="181.5">C384</text>
<text x="127" y="182.8">1uF 6.3V 10% 0402 X5R</text>
<text x="179.3" y="184">51.1K 1% 1/16W 0402</text>
<text x="186.8" y="181.5">R270</text>
<text x="61.1" y="190.2">0.1uF 25V 10% 0603 X7R</text>
<text x="63.6" y="186.5">R280</text>
<text x="71" y="187.8">C393</text>
<text x="78.1" y="187.8">51.1K 1% 1/16W 0402</text>
<text x="87" y="186.5">R281</text>
<text x="99.7" y="187.8">TPS51117RGYR QFN 14P TI</text>
<text x="104.6" y="186.5">U10</text>
<text x="143.3" y="187.8">R254</text>
<text x="143.3" y="191.5">SHORT-0603-PWR</text>
</g>
<g font-size="1.1" fill="#f00">
<text x="45.4" y="30.3">9,10,12,13,27,28,29,30,31,32,33,34,35</text>
<text x="66.2" y="30.3">3VA</text>
<text x="122.9" y="30.3">1.8V</text>
<text x="130.8" y="30.3">22</text>
<text x="154.9" y="31.6">9,10,12,13,27,28,29,30,31,32,33,34,35</text>
<text x="175.7" y="31.6">3VA</text>
<text x="241.2" y="31.6">1.5 VA</text>
<text x="249" y="31.6">30</text>
<text x="54.4" y="47.7">10,12,14,29,32</text>
<text x="62.8" y="47.7">SUSB#</text>
<text x="214.4" y="133.7">15,16,18,19,21,22,24,27,30</text>
<text x="229.4" y="133.7">1.05VS</text>
<text x="37.5" y="142.3">8,9,10,12,13,14,31</text>
<text x="47.9" y="142.3">DCIN</text>
<text x="85.9" y="143.9">9,10,12,13,14,30,33,34,35</text>
<text x="100.2" y="143.9">5VA</text>
<text x="37.2" y="171">10,12,13,14,15,17,19,22,24,25,26,27,28,29,30,31,32,33,34,35,36</text>
<text x="71.5" y="171">3VS</text>
<text x="44.4" y="183.4">10,12,14,29,32</text>
<text x="52.9" y="183.4">SUSB#</text>
<text x="63.3" y="182.1">32</text>
<text x="65.3" y="182.1">1.05VS_PWRGD</text>
<text x="89.2" y="181.5">GND_1.05VS</text>
<text x="190" y="190.2">GND_1.05VS</text>
<text x="114.1" y="194">GND_1.05VS</text>
<text x="139" y="194">GND_1.05VS</text>
</g>
<g font-size="1.1" fill="#004080">
<text x="92.8" y="30.4">VIN</text>
<text x="92.8" y="34.1">GND</text>
<text x="97.1" y="30.4">VOUT</text>
<text x="212.3" y="31.7">VIN</text>
<text x="212.3" y="35.4">GND</text>
<text x="216.5" y="31.7">VOUT</text>
<text x="92.8" y="37.9">EN</text>
<text x="98.6" y="37.9">NC</text>
<text x="212.3" y="39.1">EN</text>
<text x="218.1" y="39.1">NC</text>
<text x="110.3" y="164.8">TON</text>
<text x="110.3" y="167.3">TRIP</text>
<text x="117" y="164.8">VOUT</text>
<text x="117.2" y="167.3">VBST</text>
<text x="110.3" y="171">V5FILT</text>
<text x="116.9" y="169.8">DRVH</text>
<text x="118.9" y="172.3">LL</text>
<text x="110.3" y="176">GND</text>
<text x="110.3" y="179.8">PGOOD</text>
<text x="116.3" y="179.8">V5DRV</text>
<text x="117.1" y="174.8">DRVL</text>
<text x="117.9" y="177.3">VFB</text>
<text x="110.3" y="183.5">EN_PSV</text>
<text x="116.4" y="183.6" transform="rotate(-90 116.4 183.6)">TH</text>
<text x="116.8" y="183.5">PGND</text>
</g>
<g font-size="1.1" fill="#00f">
<text x="154.7" y="153">D</text>
<text x="156.8" y="153.7" transform="rotate(-90 156.8 153.7)">5</text>
<text x="158" y="153.7" transform="rotate(-90 158 153.7)">6</text>
<text x="159.3" y="153.7" transform="rotate(-90 159.3 153.7)">7</text>
<text x="160.5" y="153.7" transform="rotate(-90 160.5 153.7)">8</text>
<text x="161.8" y="153.7" transform="rotate(-90 161.8 153.7)">9</text>
<text x="155.8" y="157.7">S</text>
<text x="159.6" y="168">D</text>
<text x="156.9" y="168.2" transform="rotate(-90 156.9 168.2)">5</text>
<text x="158.2" y="168.2" transform="rotate(-90 158.2 168.2)">6</text>
<text x="159.4" y="168.2" transform="rotate(-90 159.4 168.2)">7</text>
<text x="159.6" y="170.1">S Q51</text>
<text x="160.7" y="168.2" transform="rotate(-90 160.7 168.2)">8</text>
<text x="161.9" y="168.2" transform="rotate(-90 161.9 168.2)">9</text>
<text x="203.4" y="172.9">+</text>
</g>
<g font-size=".9">
<text x="35.6" y="7.2">5</text>
<text x="91.6" y="7.2">4</text>
<text x="147.6" y="7.2">3</text>
<text x="203.6" y="7.2">2</text>
<text x="259.6" y="7.2">1</text>
<text x="6.7" y="32.4">4</text>
<text x="288" y="32.4">4</text>
<text x="6.7" y="80.6">3</text>
<text x="288" y="80.6">3</text>
<text x="6.7" y="128.8">2</text>
<text x="288" y="128.8">2</text>
<text x="6.7" y="177">1</text>
<text x="288" y="177">1</text>
<text x="35.6" y="201.3">5</text>
<text x="91.6" y="201.3">4</text>
<text x="147.6" y="201.3">3</text>
<text x="203.6" y="201.3">2</text>
<text x="259.6" y="201.3">1</text>
</g>
</svg>
